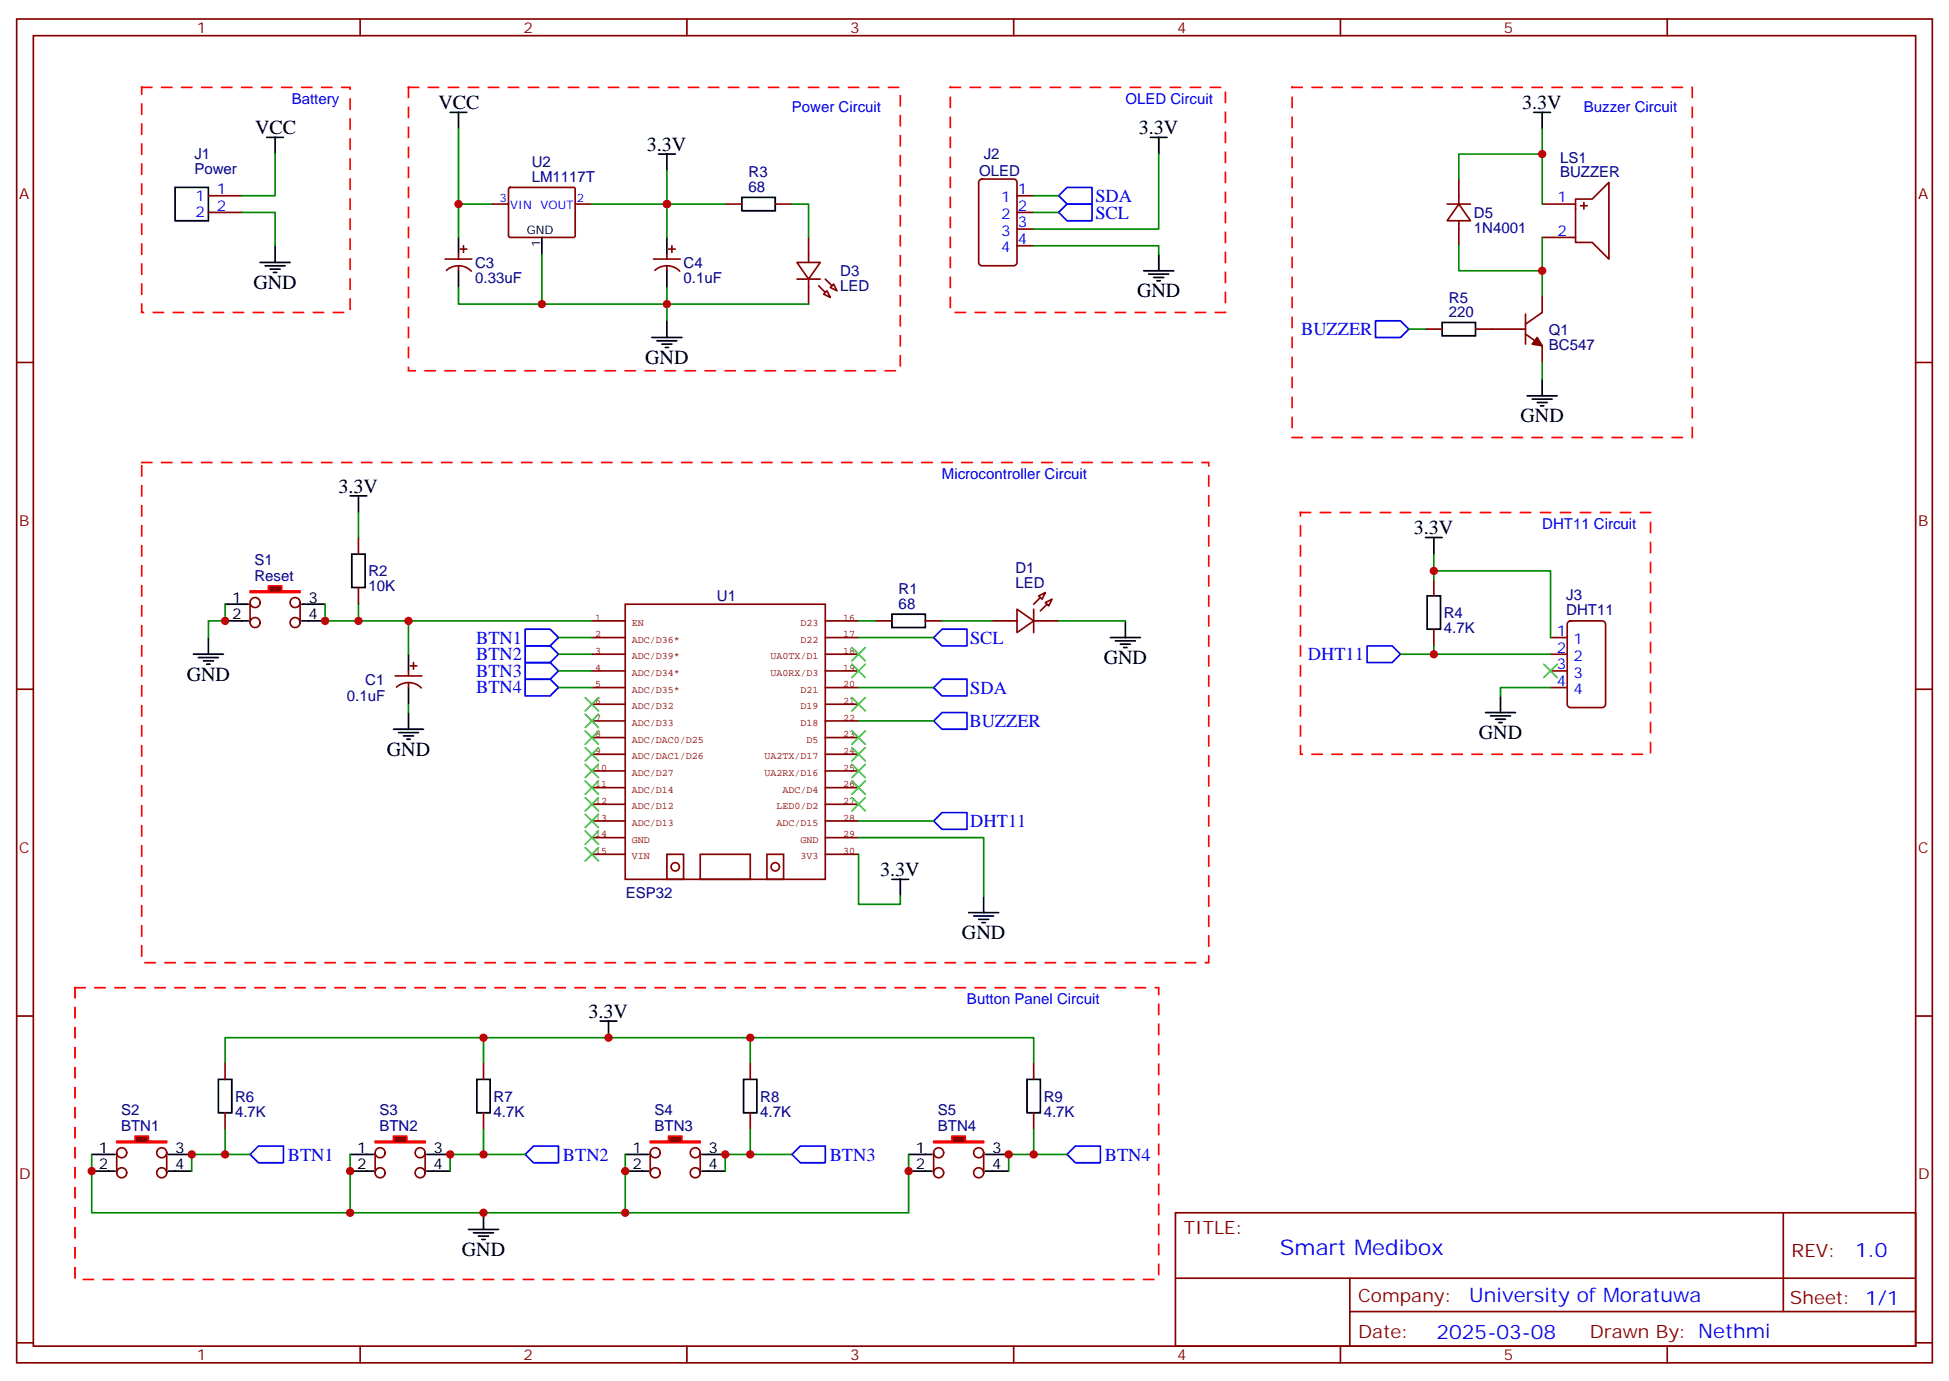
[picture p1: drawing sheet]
<svg xmlns="http://www.w3.org/2000/svg" width="412mm" height="292mm" viewBox="0 0 412 292" stroke-linecap="round" stroke-linejoin="round" font-family="sans-serif">
<g fill="none" stroke="#870000" stroke-width=".35">
<path d="M3.5 4h405.4v284.4h-405.4zM7.1 7.5h398.2v277.3h-398.2zM76.2 4v3.5M145.3 4v3.5M214.5 4v3.5M283.6 4v3.5M352.8 4v3.5M107.7 39.8l.2-.1h13.6l.2 .3v10.1l-.3 .1h-13.6l-.2-.3zM207.3 38.1l.5-.2h6.7a.71 .71 0 0 1 .7 .7v16.9a.76 .76 0 0 1-.7 .7h-6.7a.76 .76 0 0 1-.7-.7v-16.9zM308.7 37.9v5.3M44.1 41.4h7.1M44.1 44.9h7.1"/>
<path d="M94.2 54.8h5.6M94.5 57.2a3.8 3.8 0 0 1 5.2 .2M97 53.8v1M97 56.2v1.1M97.4 52.7h1.4M98.1 52v1.4M104.1 43.2h3.5M121.7 43.2h3.5M138.3 54.8h5.6M138.6 57.2a3.8 3.8 0 0 1 5.2 .2M141.1 53.8v1M141.1 56.2v1.1"/>
<path d="M141.5 52.7h1.4M142.2 52v1.4M153.5 43.2h3.5M164 43.2h3.6M168.6 55.5h5l-2.5 3.6zM168.6 59.1h5M171.1 50.2v5.3M171.1 59.1v5.2M215.2 41.4h3.5M215.2 44.9h3.5M215.2 48.5h3.5M215.2 52h3.5"/>
<path d="M306.2 43.2h4.9M308.7 43.2l2.4 3.5h-4.9zM308.7 46.7v5.3M326.3 43.2h7.1M326.3 50.2h7.1M333.4 42.1h3.5l3.5-3.5v16.2l-3.5-3.5h-3.5zM334.4 43.5h1.4M335.1 42.8v1.4M3.5 76.7h3.6M174.3 62.2l.7-.7 .7 1.4zM175.7 60.8l.7-.7 .7 1.4zM301.6 69.6h3.6"/>
<path d="M312.2 69.6h10.6M322.8 70.7l3.5 2.5v3.5M322.8 66.5v6.3M326.3 62.6v3.5l-3.5 2.5M405.3 76.7h3.6M75.8 113.7v3.6M75.8 124.3v3.5M185.2 131.4h3.5M195.8 131.4h3.5M209.9 131.4h5.3M215.2 128.9l3.5 2.5-3.5 2.4zM218.7 131.4h5.3"/>
<path d="M218.7 128.9v4.9M219.8 126.1l1.4-.7-.7 1.4zM221.2 127.5l1.4-.7-.7 1.4zM303.4 122.6v3.5M303.4 133.1v3.6M328.1 134.9h3.5M328.1 138.4h3.5M331.8 131.6l.5-.2h6.7a.71 .71 0 0 1 .7 .7v16.9a.76 .76 0 0 1-.7 .7h-6.7a.76 .76 0 0 1-.7-.7v-16.9zM3.5 145.8h3.6M83.6 143h5.7M83.9 145.4a3.8 3.8 0 0 1 5.2 .2M86.4 142v1"/>
<path d="M86.4 144.4v1.1M86.8 140.9h1.4M87.5 140.2v1.4M328.1 142h3.5M328.1 145.5h3.5M405.3 145.8h3.6M3.5 215h3.6M405.3 215h3.6M248.7 256.6h156.6v28.2h-156.6zM377.3 256.6v20.9M248.7 270.5h156.5M285.6 277.5h119.6"/>
<path d="M285.6 270.5v14.1M3.5 284.1h3.6M76.2 284.8v3.6M145.3 284.8v3.6M214.5 284.8v3.6M283.6 284.8v3.6M352.8 284.8v3.6M405.3 284.1h3.6"/>
</g>
<g fill="none" stroke="#850000" stroke-width=".35">
<path d="M125.2 131.4h7.1M125.2 134.9h7.1M125.2 138.4h7.1M132.3 127.8h42.3v58.3h-42.3zM174.6 131.4h7.1M174.6 134.9h7.1M174.6 138.4h7.1M125.2 142h7.1M125.2 145.5h7.1M125.2 149h7.1M125.2 152.5h7.1M125.2 156.1h7.1"/>
<path d="M125.2 159.6h7.1M174.6 142h7.1M174.6 145.5h7.1M174.6 149h7.1M174.6 152.5h7.1M174.6 156.1h7.1M174.6 159.6h7.1M125.2 163.1h7.1M125.2 166.7h7.1M125.2 170.2h7.1M125.2 173.7h7.1M125.2 177.2h7.1"/>
<path d="M174.6 163.1h7.1M174.6 166.7h7.1M174.6 170.2h7.1M174.6 173.7h7.1M174.6 177.2h7.1M125.2 180.8h7.1M141.1 180.8h3.5v5.3h-3.5zM148.2 180.8h10.5v5.3h-10.5zM162.3 180.8h3.5v5.3h-3.5zM174.6 180.8h7.1"/>
<circle cx="142.9" cy="183.4" r=".88"/>
<circle cx="164" cy="183.4" r=".88"/>
</g>
<g fill="none" stroke="#000" stroke-width=".35">
<path d="M37 39.7h7.1v7h-7.1zM56.4 29.1h3.6M58.2 29.1v3.5M95.2 23.8h3.6M97 23.8v3.5M139.3 32.6h3.6M141.1 32.6v3.5M243.4 29.1h3.5M245.2 29.1v3.5M324.6 23.8h3.5M326.3 23.8v3.5M55 55.5h6.4"/>
<path d="M56.1 56.2h4.2M57.1 56.9h2.2M57.9 57.6h.7M58.2 52v3.5M97 50.2v3.6M97 57.3v3.5M114.7 50.2v3.6M141.1 50.2v3.6M141.1 57.3v3.5M157 41.8h7v2.8h-7zM242 57.3h6.4M243.1 58h4.2"/>
<path d="M244.1 58.7h2.1M244.8 59.4h.7M245.2 53.8v3.5M137.9 71.4h6.4M139 72.1h4.2M140.1 72.8h2.1M140.8 73.5h.7M141.1 67.9v3.5M305.2 68.2h7v2.8h-7zM323.1 83.7h6.4M324.2 84.5h4.2M325.3 85.2h2.1"/>
<path d="M326 85.9h.7M326.3 80.2v3.5M74.1 104.9h3.5M74.4 117.3h2.9v7h-2.9zM75.8 104.9v3.5M301.6 113.7h3.6M303.4 113.7v3.6M40.9 138.4h6.4M42 139.1h4.2M43 139.8h2.2M44.1 134.9v3.5M47.6 127.8h3.6"/>
<path d="M47.6 131.4h3.6M86.4 138.4v3.6M188.7 130h7.1v2.8h-7.1zM234.9 134.9h6.4M236 135.6h4.2M237.1 136.3h2.1M237.8 137h.7M238.1 131.4v3.5M302 126.1h2.8v7h-2.8zM43.7 140.5h.7M83.3 154.3h6.3M84.3 155h4.2"/>
<path d="M85.4 155.7h2.1M86.1 156.4h.7M86.4 145.5v3.5M86.4 150.8v3.5M314.3 150.8h6.4M315.4 151.5h4.2M316.4 152.2h2.2M317.1 152.9h.8M317.5 147.2v3.6M188.7 186.1h3.6M190.5 186.1v3.5M205 193.1h6.3"/>
<path d="M206 193.8h4.3M207.1 194.5h2.1M207.8 195.2h.7M208.1 189.6v3.5"/>
</g>
<g fill="#870000" stroke="#870000" stroke-width=".35">
<path d="M220.1 129.3l1.4-1.5z"/>
<path d="M218.7 127.8l1.4-1.4z"/>
<path d="M173.2 60.5l1.4 1.4z"/>
<path d="M174.6 59.1l1.4 1.4z"/>
<path d="M325.3 71.4l1 1.8-2.1-.4z"/>
</g>
<g fill="none" stroke="#008700" stroke-width=".35">
<path d="M58.2 32.6v8.8h-7M97 27.3v15.9h7.1M141.1 36.1v14.1M245.2 32.6v15.9h-26.5M326.3 32.6h-17.6v5.3M326.3 27.3v15.9M51.2 44.9h7v7.1M97 43.2v7M114.7 53.8v10.5M125.2 43.2h28.3M167.6 43.2h3.5v7M218.7 52h26.5v1.8"/>
<path d="M218.7 41.4h5.3M218.7 44.9h5.3M308.7 52v5.3h17.6M326.3 50.2v12.4M97 60.8v3.5h74.1M141.1 60.8v7.1M298.1 69.6h3.5M326.3 76.7v3.5M75.8 108.4v5.3M303.4 117.3v5.3M75.8 127.8v3.6M86.4 131.4v7"/>
<path d="M118.2 134.9h7M118.2 138.4h7M181.7 131.4h3.5M181.7 134.9h15.9M199.3 131.4h10.6M224 131.4h14.1M296.3 138.4h31.8M303.4 120.8h24.7v14.1M303.4 136.7v1.7M86.4 149v1.8M118.2 142h7M118.2 145.5h7"/>
<path d="M181.7 145.5h15.9M181.7 152.5h15.9M328.1 145.5h-10.6v1.7M181.7 173.7h15.9"/>
</g>
<path d="M224 41.4l1.8-1.7h5.3v3.5h-5.3zM224 44.9l1.8-1.7h5.3v3.5h-5.3zM291 67.9h5.3l1.8 1.7-1.8 1.8h-5.3zM111.1 133.1h5.3l1.8 1.8-1.8 1.8h-5.3zM111.1 136.7h5.3l1.8 1.7-1.8 1.8h-5.3zM197.6 134.9l1.7-1.8h5.3v3.6h-5.3zM289.3 136.7h5.3l1.7 1.7-1.7 1.8h-5.3zM111.1 140.2h5.3l1.8 1.8-1.8 1.7h-5.3zM111.1 143.7h5.3l1.8 1.8-1.8 1.7h-5.3zM197.6 145.5l1.7-1.8h5.3v3.5h-5.3zM197.6 152.5l1.7-1.7h5.3v3.5h-5.3zM197.6 173.7l1.7-1.8h5.3v3.6h-5.3z" fill="none" stroke="#00f" stroke-width=".35"/>
<g fill="none" stroke="#3c3" stroke-width=".35">
<path d="M180.3 137l2.8 2.8M183.1 137l-2.8 2.8M123.8 147.6l2.8 2.8M123.8 151.1l2.8 2.9M123.8 154.7l2.8 2.8M123.8 158.2l2.8 2.8M126.6 147.6l-2.8 2.8M126.6 151.1l-2.8 2.9M126.6 154.7l-2.8 2.8M126.6 158.2l-2.8 2.8M180.3 140.5l2.8 2.9M180.3 147.6l2.8 2.8"/>
<path d="M180.3 154.7l2.8 2.8M180.3 158.2l2.8 2.8M183.1 140.5l-2.8 2.9M183.1 147.6l-2.8 2.8M183.1 154.7l-2.8 2.8M183.1 158.2l-2.8 2.8M326.7 140.5l2.8 2.9M329.5 140.5l-2.8 2.9M123.8 161.7l2.8 2.8M123.8 165.2l2.8 2.9M123.8 168.8l2.8 2.8M123.8 172.3l2.8 2.8"/>
<path d="M126.6 161.7l-2.8 2.8M126.6 165.2l-2.8 2.9M126.6 168.8l-2.8 2.8M126.6 172.3l-2.8 2.8M180.3 161.7l2.8 2.8M180.3 165.2l2.8 2.9M180.3 168.8l2.8 2.8M183.1 161.7l-2.8 2.8M183.1 165.2l-2.8 2.9M183.1 168.8l-2.8 2.8"/>
</g>
<path d="M30 18.5h44.1v47.6h-44.1zM86.4 18.5h104.1v60h-104.1zM201.1 18.5h58.2v47.6h-58.2zM273.4 18.5h84.7v74.1h-84.7zM30 97.9h225.8v105.8h-225.8zM275.2 108.4h74v51.2h-74z" fill="none" stroke="#f00" stroke-width=".35" stroke-dasharray="2.1 2.1"/>
<path d="M52.9 125h3.9v-1h2.8v1h3.9v.4h-10.6z" fill="#870000" stroke="#f00" stroke-width=".35"/>
<g fill="none" stroke="#870000" stroke-width=".35">
<path d="M52.9 127.5v4.2M63.5 127.5v4.2"/>
<circle cx="54" cy="131.7" r="1.06"/>
<circle cx="54" cy="127.5" r="1.06"/>
<circle cx="62.4" cy="127.5" r="1.06"/>
<circle cx="62.4" cy="131.7" r="1.06"/>
</g>
<path d="M51.2 127.8h1.4M51.2 131.4h1.4M63.9 127.8h4.9M63.9 131.4h4.9M19.4 244.3h3.5M19.4 247.8h3.5" fill="none" stroke="#000" stroke-width=".35"/>
<path d="M47.6 127.8v3.6h-3.5v3.5M68.8 127.8v3.6h56.4" fill="none" stroke="#008700" stroke-width=".35"/>
<path d="M24.7 241.4h3.9v-1h2.8v1h3.9v.4h-10.6z" fill="#870000" stroke="#f00" stroke-width=".35"/>
<g fill="none" stroke="#870000" stroke-width=".35">
<path d="M24.7 243.9v4.2M35.3 243.9v4.2"/>
<circle cx="25.8" cy="243.9" r="1.06"/>
<circle cx="25.8" cy="248.1" r="1.06"/>
<circle cx="34.2" cy="243.9" r="1.06"/>
<circle cx="34.2" cy="248.1" r="1.06"/>
</g>
<path d="M22.9 244.3h1.4M22.9 247.8h1.4M35.6 244.3h5M35.6 247.8h5M74.1 244.3h3.5M74.1 247.8h3.5" fill="none" stroke="#000" stroke-width=".35"/>
<path d="M79.4 241.4h3.9v-1h2.8v1h3.9v.4h-10.6z" fill="#870000" stroke="#f00" stroke-width=".35"/>
<g fill="none" stroke="#870000" stroke-width=".35">
<path d="M79.4 243.9v4.2M90 243.9v4.2"/>
<circle cx="80.4" cy="243.9" r="1.06"/>
<circle cx="80.4" cy="248.1" r="1.06"/>
<circle cx="88.9" cy="243.9" r="1.06"/>
<circle cx="88.9" cy="248.1" r="1.06"/>
</g>
<path d="M77.6 244.3h1.4M77.6 247.8h1.4M90.3 244.3h4.9M90.3 247.8h4.9M132.3 244.3h3.5M132.3 247.8h3.5" fill="none" stroke="#000" stroke-width=".35"/>
<path d="M137.6 241.4h3.9v-1h2.8v1h3.9v.4h-10.6z" fill="#870000" stroke="#f00" stroke-width=".35"/>
<g fill="none" stroke="#870000" stroke-width=".35">
<path d="M137.6 243.9v4.2M148.2 243.9v4.2"/>
<circle cx="138.6" cy="243.9" r="1.06"/>
<circle cx="138.6" cy="248.1" r="1.06"/>
<circle cx="147.1" cy="243.9" r="1.06"/>
<circle cx="147.1" cy="248.1" r="1.06"/>
</g>
<path d="M135.8 244.3h1.4M135.8 247.8h1.4M148.5 244.3h5M148.5 247.8h5M192.3 244.3h3.5M192.3 247.8h3.5" fill="none" stroke="#000" stroke-width=".35"/>
<path d="M197.6 241.4h3.8v-1h2.9v1h3.8v.4h-10.5z" fill="#870000" stroke="#f00" stroke-width=".35"/>
<g fill="none" stroke="#870000" stroke-width=".35">
<path d="M47.6 224.9v3.5M47.6 235.4v3.6M102.3 224.9v3.5M102.3 235.4v3.6M158.7 224.9v3.5M158.7 235.4v3.6M218.7 224.9v3.5M218.7 235.4v3.6M197.6 243.9v4.2M208.1 243.9v4.2"/>
<circle cx="198.6" cy="243.9" r="1.06"/>
<circle cx="198.6" cy="248.1" r="1.06"/>
<circle cx="207.1" cy="243.9" r="1.06"/>
<circle cx="207.1" cy="248.1" r="1.06"/>
</g>
<g fill="none" stroke="#000" stroke-width=".35">
<path d="M127 216h3.5M128.8 216v3.6M46.2 228.4h2.8v7h-2.8zM100.9 228.4h2.8v7h-2.8zM157.3 228.4h2.9v7h-2.9zM217.3 228.4h2.8v7h-2.8zM102.3 256.6v3.5M195.8 244.3h1.4M195.8 247.8h1.4M208.5 244.3h4.9M208.5 247.8h4.9M99.1 260.1h6.4"/>
<path d="M100.2 260.8h4.2M101.2 261.5h2.2M102 262.3h.7"/>
</g>
<path d="M52.9 244.3l1.8-1.8h5.3v3.5h-5.3zM111.1 244.3l1.8-1.8h5.3v3.5h-5.3zM167.6 244.3l1.7-1.8h5.3v3.5h-5.3zM225.8 244.3l1.7-1.8h5.3v3.5h-5.3z" fill="none" stroke="#00f" stroke-width=".35"/>
<g fill="none" stroke="#008700" stroke-width=".35">
<path d="M181.7 177.2h26.4v12.4M181.7 180.8v10.5h8.8v-1.7M102.3 219.6v5.3M158.7 219.6v5.3M47.6 224.9v-5.3h171.1v5.3M47.6 239v5.3M102.3 239v5.3M158.7 239v5.3M218.7 239v5.3M19.4 244.3v12.3h112.9v-12.3M52.9 244.3h-12.3v3.5M74.1 244.3v12.3"/>
<path d="M111.1 244.3h-15.9v3.5M167.6 244.3h-14.1v3.5M192.3 244.3v12.3h-60M225.8 244.3h-12.4v3.5"/>
</g>
<path d="M15.9 209h229.3v61.7h-229.3z" fill="none" stroke="#f00" stroke-width=".35" stroke-dasharray="2.1 2.1"/>
<path d="M123.8 175.8l2.8 2.8M123.8 179.4l2.8 2.8M126.6 175.8l-2.8 2.8M126.6 179.4l-2.8 2.8" fill="none" stroke="#3c3" stroke-width=".35"/>
<g fill="#c00">
<circle cx="97" cy="43.2" r=".88"/>
<circle cx="114.7" cy="64.3" r=".88"/>
<circle cx="141.1" cy="43.2" r=".88"/>
<circle cx="141.1" cy="64.3" r=".88"/>
<circle cx="303.4" cy="138.4" r=".88"/>
<circle cx="303.4" cy="120.8" r=".88"/>
<circle cx="326.3" cy="32.6" r=".88"/>
<circle cx="326.3" cy="57.3" r=".88"/>
<circle cx="75.8" cy="131.4" r=".88"/>
<circle cx="86.4" cy="131.4" r=".88"/>
<circle cx="68.8" cy="131.4" r=".88"/>
<circle cx="47.6" cy="131.4" r=".88"/>
<circle cx="158.8" cy="219.6" r=".88"/>
<circle cx="102.3" cy="219.6" r=".88"/>
<circle cx="47.6" cy="244.3" r=".88"/>
<circle cx="102.3" cy="244.3" r=".88"/>
<circle cx="158.8" cy="244.3" r=".88"/>
<circle cx="218.7" cy="244.3" r=".88"/>
<circle cx="40.6" cy="244.3" r=".88"/>
<circle cx="95.3" cy="244.3" r=".88"/>
<circle cx="153.5" cy="244.3" r=".88"/>
<circle cx="213.4" cy="244.3" r=".88"/>
<circle cx="19.4" cy="247.8" r=".88"/>
<circle cx="74.1" cy="256.6" r=".88"/>
<circle cx="74.1" cy="247.8" r=".88"/>
<circle cx="132.3" cy="247.8" r=".88"/>
<circle cx="132.3" cy="256.6" r=".88"/>
<circle cx="192.3" cy="247.8" r=".88"/>
<circle cx="128.8" cy="219.6" r=".88"/>
<circle cx="102.3" cy="256.6" r=".88"/>
</g>
<text font-size="4.6" fill="#00f" x="270.8" y="265.6">Smart Medibox</text>
<g font-size="4.2">
<text x="92.8" y="23.1">VCC</text>
<text x="322.1" y="23.1">3.3V</text>
<text x="54" y="28.4">VCC</text>
<text x="240.9" y="28.4">3.3V</text>
<text x="136.9" y="31.9">3.3V</text>
<text x="53.6" y="61.2">GND</text>
<text x="240.6" y="62.9">GND</text>
<text x="136.5" y="77">GND</text>
<text x="321.7" y="89.4">GND</text>
<text x="71.6" y="104.2">3.3V</text>
<text x="299.2" y="113">3.3V</text>
<text x="233.5" y="140.5">GND</text>
<text x="39.5" y="144.1">GND</text>
<text x="81.8" y="159.9">GND</text>
<text x="312.9" y="156.4">GND</text>
<text x="186.3" y="185.3">3.3V</text>
<text x="203.6" y="198.8">GND</text>
<text x="124.5" y="215.3">3.3V</text>
<text x="97.7" y="265.8">GND</text>
</g>
<g font-size="4.2" fill="#00f">
<text x="392.5" y="265.9">1.0</text>
<text x="310.9" y="275.4">University of Moratuwa</text>
<text x="304" y="283.2">2025-03-08</text>
</g>
<g font-size="3.9" fill="#00f">
<text x="231.8" y="42.7">SDA</text>
<text x="231.8" y="46.2">SCL</text>
<text x="275.3" y="70.9">BUZZER</text>
<text x="100.8" y="136.2">BTN1</text>
<text x="205.3" y="136.2">SCL</text>
<text x="100.8" y="139.7">BTN2</text>
<text x="100.8" y="143.2">BTN3</text>
<text x="276.7" y="139.7">DHT11</text>
<text x="100.8" y="146.7">BTN4</text>
<text x="205.3" y="146.7">SDA</text>
<text x="205.1" y="153.8">BUZZER</text>
<text x="205.3" y="175">DHT11</text>
<text x="60.9" y="245.6">BTN1</text>
<text x="119.1" y="245.6">BTN2</text>
<text x="175.6" y="245.6">BTN3</text>
<text x="233.8" y="245.6">BTN4</text>
</g>
<g font-size="3.9" fill="#800">
<text x="250.5" y="261.2">TITLE:</text>
<text x="379.1" y="265.9">REV:</text>
<text x="287.4" y="275.4">Company:</text>
<text x="378.7" y="276">Sheet: 1/1</text>
<text x="287.4" y="283.1">Date:</text>
<text x="336.4" y="283.2">Drawn By: Nethmi</text>
</g>
<g font-size="3.2" fill="#800">
<text x="41.6" y="7">1</text>
<text x="110.8" y="7">2</text>
<text x="179.9" y="7">3</text>
<text x="249.1" y="7">4</text>
<text x="318.2" y="7">5</text>
<text x="4.1" y="42.1">A</text>
<text x="405.9" y="42.1">A</text>
<text x="4.1" y="111.3">B</text>
<text x="405.9" y="111.3">B</text>
<text x="4.1" y="180.4">C</text>
<text x="405.9" y="180.4">C</text>
<text x="4.1" y="249.6">D</text>
<text x="405.9" y="249.6">D</text>
<text x="41.6" y="287.8">1</text>
<text x="110.8" y="287.8">2</text>
<text x="179.9" y="287.8">3</text>
<text x="249.1" y="287.8">4</text>
<text x="318.2" y="287.8">5</text>
</g>
<g font-size="3.2" fill="#00f">
<text x="61.7" y="22">Battery</text>
<text x="167.6" y="23.8">Power Circuit</text>
<text x="238.1" y="22">OLED Circuit</text>
<text x="335.1" y="23.8">Buzzer Circuit</text>
<text x="45.9" y="41.1">1</text>
<text x="215.4" y="41.1">1</text>
<text x="41.4" y="42.5">1</text>
<text x="41.4" y="46">2</text>
<text x="45.9" y="44.6">2</text>
<text x="211.9" y="42.8">1</text>
<text x="211.9" y="46.4">2</text>
<text x="215.4" y="44.6">2</text>
<text x="329.6" y="42.8">1</text>
<text x="211.9" y="49.9">3</text>
<text x="211.9" y="53.4">4</text>
<text x="215.4" y="48.1">3</text>
<text x="215.4" y="51.6">4</text>
<text x="329.6" y="49.9">2</text>
<text x="199.3" y="101.4">Microcontroller Circuit</text>
<text x="326.3" y="112">DHT11 Circuit</text>
<text x="329.4" y="134.5">1</text>
<text x="332.9" y="136.3">1</text>
<text x="329.4" y="138.1">2</text>
<text x="329.4" y="141.6">3</text>
<text x="332.9" y="139.8">2</text>
<text x="332.9" y="143.4">3</text>
<text x="329.4" y="145.1">4</text>
<text x="332.9" y="146.9">4</text>
<text x="204.6" y="212.5">Button Panel Circuit</text>
</g>
<g font-size="3.2" fill="#000080">
<text x="41.1" y="33.5">J1</text>
<text x="112.5" y="35.4">U2</text>
<text x="208.2" y="33.7">J2</text>
<text x="330.1" y="34.4">LS1</text>
<text x="41.1" y="36.7">Power</text>
<text x="112.5" y="38.6">LM1117T</text>
<text x="158.4" y="40.7">68</text>
<text x="158.4" y="37.5">R3</text>
<text x="207.2" y="37.3">OLED</text>
<text x="330.1" y="37.5">BUZZER</text>
<text x="311.9" y="46.1">D5</text>
<text x="311.9" y="49.3">1N4001</text>
<text x="100.5" y="59.9">0.33uF</text>
<text x="100.5" y="56.7">C3</text>
<text x="144.6" y="59.9">0.1uF</text>
<text x="144.6" y="56.7">C4</text>
<text x="177.8" y="58.5">D3</text>
<text x="177.8" y="61.6">LED</text>
<text x="306.6" y="64">R5</text>
<text x="306.6" y="67.2">220</text>
<text x="327.7" y="70.8">Q1</text>
<text x="327.7" y="74">BC547</text>
<text x="53.8" y="119.6">S1</text>
<text x="53.8" y="122.9">Reset</text>
<text x="78" y="125.1">10K</text>
<text x="78" y="122">R2</text>
<text x="190.2" y="125.8">R1</text>
<text x="214.8" y="124.3">LED</text>
<text x="214.8" y="121.2">D1</text>
<text x="151.7" y="127.1">U1</text>
<text x="190.2" y="128.9">68</text>
<text x="305.5" y="130.8">R4</text>
<text x="331.4" y="130.2">DHT11</text>
<text x="331.4" y="127">J3</text>
<text x="305.5" y="134">4.7K</text>
<text x="73.4" y="148.4">0.1uF</text>
<text x="77.3" y="144.9">C1</text>
<text x="132.5" y="190.1">ESP32</text>
<text x="49.7" y="233.1">R6</text>
<text x="104.4" y="233.1">R7</text>
<text x="160.9" y="233.1">R8</text>
<text x="220.8" y="233.1">R9</text>
<text x="25.6" y="239.3">BTN1</text>
<text x="25.6" y="236">S2</text>
<text x="49.7" y="236.3">4.7K</text>
<text x="80.3" y="239.3">BTN2</text>
<text x="80.3" y="236">S3</text>
<text x="104.4" y="236.3">4.7K</text>
<text x="138.5" y="239.3">BTN3</text>
<text x="138.5" y="236">S4</text>
<text x="160.9" y="236.3">4.7K</text>
<text x="198.5" y="239.3">BTN4</text>
<text x="198.5" y="236">S5</text>
<text x="220.8" y="236.3">4.7K</text>
</g>
<g font-size="3.2">
<text x="49.1" y="127.5">1</text>
<text x="49.1" y="131">2</text>
<text x="65.3" y="127.5">3</text>
<text x="65.3" y="131">4</text>
<text x="20.9" y="243.9">1</text>
<text x="37" y="243.9">3</text>
<text x="75.6" y="243.9">1</text>
<text x="91.7" y="243.9">3</text>
<text x="133.8" y="243.9">1</text>
<text x="149.9" y="243.9">3</text>
<text x="193.8" y="243.9">1</text>
<text x="209.9" y="243.9">3</text>
<text x="20.9" y="247.4">2</text>
<text x="37" y="247.4">4</text>
<text x="75.6" y="247.4">2</text>
<text x="91.7" y="247.4">4</text>
<text x="133.8" y="247.4">2</text>
<text x="149.9" y="247.4">4</text>
<text x="193.8" y="247.4">2</text>
<text x="209.9" y="247.4">4</text>
</g>
<g font-size="2.5" fill="#00f">
<text x="105.7" y="42.8">3</text>
<text x="107.9" y="44.2">VIN</text>
<text x="114.4" y="44.2">VOUT</text>
<text x="122.1" y="42.8">2</text>
</g>
<g font-size="2.5">
<text x="111.5" y="49.5">GND</text>
<text x="114.3" y="52.2" transform="rotate(-90 114.3 52.2)">1</text>
</g>
<g font-size="2.1" fill="#840000">
<text x="125.9" y="131.3">1</text>
<text x="178.4" y="131.3">16</text>
<text x="125.9" y="134.9">2</text>
<text x="133.7" y="132.4">EN</text>
<text x="133.7" y="136">ADC/D36*</text>
<text x="169.4" y="132.4">D23</text>
<text x="169.4" y="136">D22</text>
<text x="178.4" y="134.9">17</text>
<text x="125.9" y="138.4">3</text>
<text x="125.9" y="141.9">4</text>
<text x="133.7" y="139.5">ADC/D39*</text>
<text x="133.7" y="143">ADC/D34*</text>
<text x="163.1" y="139.5">UA0TX/D1</text>
<text x="163.1" y="143">UA0RX/D3</text>
<text x="178.4" y="138.4">18</text>
<text x="178.4" y="141.9">19</text>
<text x="125.9" y="145.5">5</text>
<text x="125.9" y="149">6</text>
<text x="133.7" y="146.5">ADC/D35*</text>
<text x="169.4" y="146.5">D21</text>
<text x="178.4" y="145.5">20</text>
<text x="178.4" y="149">21</text>
<text x="125.9" y="152.5">7</text>
<text x="133.7" y="150.1">ADC/D32</text>
<text x="133.7" y="153.6">ADC/D33</text>
<text x="169.4" y="150.1">D19</text>
<text x="169.4" y="153.6">D18</text>
<text x="178.4" y="152.5">22</text>
<text x="125.9" y="156">8</text>
<text x="125.9" y="159.6">9</text>
<text x="133.7" y="157.1">ADC/DAC0/D25</text>
<text x="133.7" y="160.7">ADC/DAC1/D26</text>
<text x="161.8" y="160.7">UA2TX/D17</text>
<text x="170.7" y="157.1">D5</text>
<text x="178.4" y="156">23</text>
<text x="178.4" y="159.6">24</text>
<text x="125.9" y="163.1">10</text>
<text x="125.9" y="166.6">11</text>
<text x="133.7" y="164.2">ADC/D27</text>
<text x="133.7" y="167.7">ADC/D14</text>
<text x="161.8" y="164.2">UA2RX/D16</text>
<text x="165.6" y="167.7">ADC/D4</text>
<text x="178.4" y="163.1">25</text>
<text x="178.4" y="166.6">26</text>
<text x="125.9" y="170.1">12</text>
<text x="125.9" y="173.7">13</text>
<text x="133.7" y="171.2">ADC/D12</text>
<text x="164.3" y="171.2">LED0/D2</text>
<text x="178.4" y="170.1">27</text>
<text x="178.4" y="173.7">28</text>
<text x="125.9" y="177.2">14</text>
<text x="133.7" y="174.8">ADC/D13</text>
<text x="133.7" y="178.3">GND</text>
<text x="164.3" y="174.8">ADC/D15</text>
<text x="169.4" y="178.3">GND</text>
<text x="178.4" y="177.2">29</text>
<text x="125.9" y="180.7">15</text>
<text x="133.7" y="181.8">VIN</text>
<text x="169.4" y="181.8">3V3</text>
<text x="178.4" y="180.7">30</text>
</g>
</svg>
